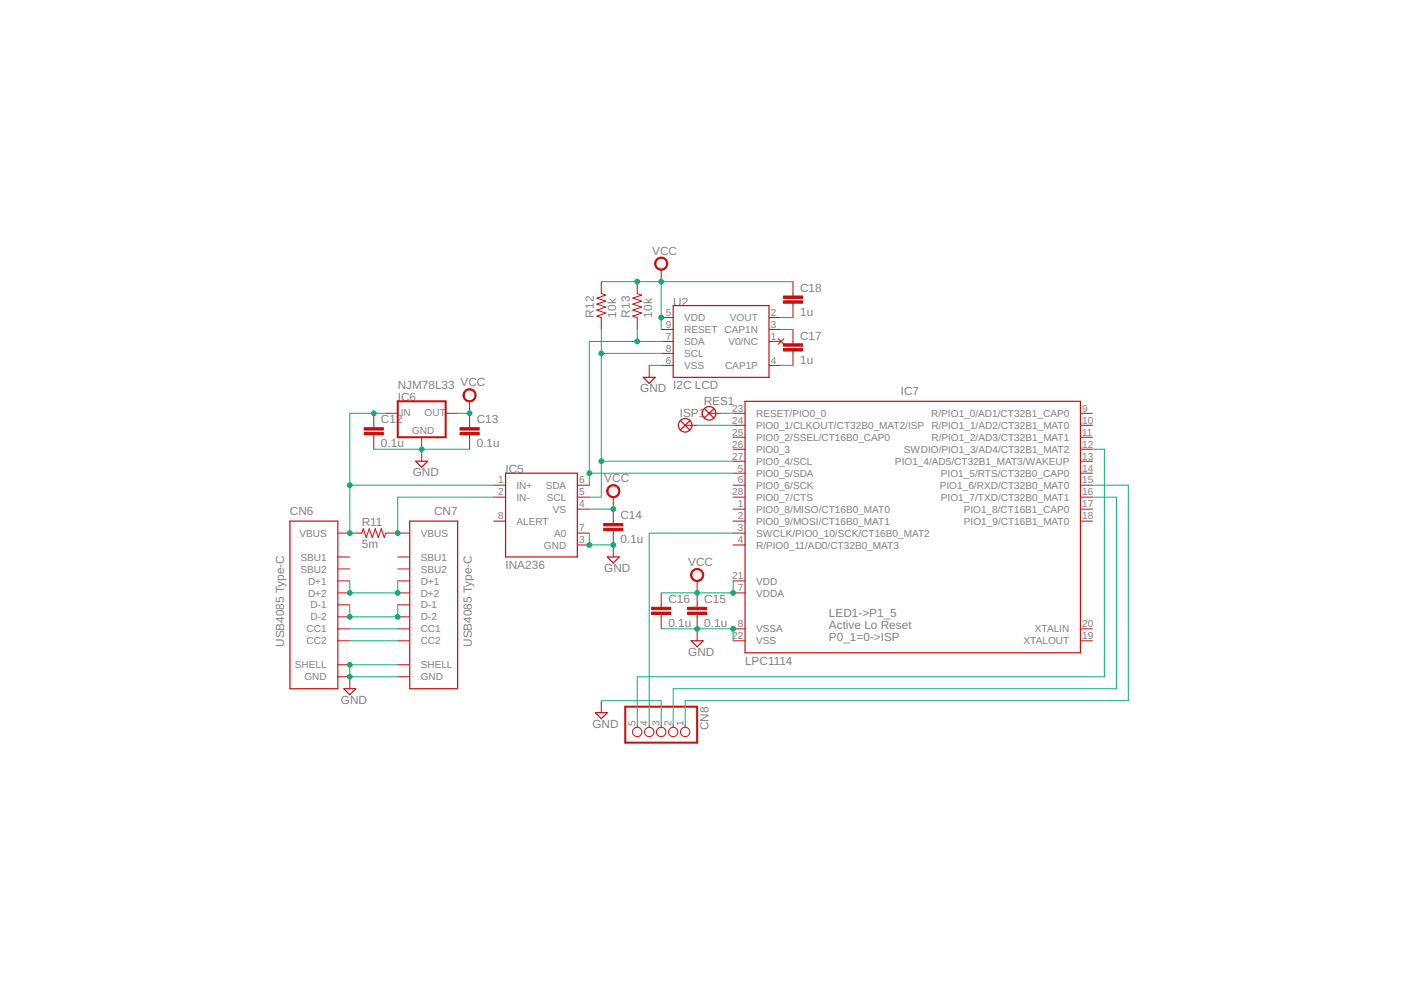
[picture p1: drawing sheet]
<svg xmlns="http://www.w3.org/2000/svg" width="297mm" height="210mm" viewBox="0 0 297 210" stroke-linecap="round" stroke-linejoin="round" font-family="sans-serif">
<g fill="none" stroke="#c90d0c" stroke-width=".25">
<path d="M142.7 64.8h20.3v15.2h-20.3zM88.1 97.8h2.6l-1.3 1.3zM136.4 80h2.5l-1.3 1.3zM144.3 89.2l2 2M146.3 89.2l-2 2M149.3 86.6l2.1 2M151.4 86.6l-2.1 2M158 85.1h71.1v53.3h-71.1zM61.5 110.5h10.1v35.5h-10.1zM86.9 110.5h10.1v35.5h-10.1zM107.2 100.3h15.2v17.8h-15.2zM128.8 118.1h2.5l-1.3 1.3z"/>
<path d="M146.5 135.9h2.6l-1.3 1.2zM72.9 146h2.5l-1.2 1.3zM126.2 151.1h2.6l-1.3 1.3z"/>
<circle cx="145.3" cy="90.2" r="1.44"/>
<circle cx="150.3" cy="87.6" r="1.44"/>
</g>
<g fill="none" stroke="#c90d0c" stroke-width=".21">
<path d="M127.5 59.7v2.6l.9 .3-1.9 .6 1.9 .6-1.9 .7 1.9 .6-1.9 .6 1.9 .7-1.9 .6 1 .3v2.5M135.1 59.7v2.6l1 .3-1.9 .6 1.9 .6-1.9 .7 1.9 .6-1.9 .6 1.9 .7-1.9 .6 .9 .3v2.5M140.2 57.2v2.5M168.1 59.7v3.1M137.6 77.5v2.5M140.2 72.4h2.5M140.2 67.3h2.5M140.2 77.5h2.5M140.2 74.9h2.5M140.2 69.8h2.5M163 72.4h2.6M163 67.3h2.6"/>
<path d="M163 77.5h2.6M163 69.8h2.6M165 71.8l1.2 1.2M166.2 71.8l-1.2 1.2M168.1 64.3v3M168.1 69.8v3.1M168.1 74.4v3.1M79.2 87.6v3.1M79.2 92.2v3M81.8 87.6h2.5M89.4 92.7v5.1M94.5 87.6h2.5"/>
<path d="M99.6 85.1v5.6M99.6 92.2v3M145.3 90.2h2.5M150.3 87.6h2.6M155.4 87.6h2.6M155.4 90.2h2.6M155.4 92.7h2.6M155.4 95.2h2.6M155.4 97.8h2.6M229.1 87.6h2.5M229.1 90.2h2.5M229.1 92.7h2.5"/>
<path d="M229.1 95.2h2.5M229.1 97.8h2.5M71.6 113h5.1l.3-.9 .7 1.9 .6-1.9 .6 1.9 .7-1.9 .6 1.9 .6-1.9 .7 1.9 .3-1h5.1M71.6 118.1h2.6M84.3 118.1h2.6M104.6 102.9h2.6M104.6 105.4h2.6M104.6 110.5h2.6M122.4 113h2.5M122.4 102.9h2.5M122.4 105.4h2.5M122.4 107.9h2.5"/>
<path d="M122.4 115.5h2.5M130 105.4v5.6M130 112.5v5.6M155.4 113h2.6M155.4 102.9h2.6M155.4 105.4h2.6M155.4 110.5h2.6M155.4 107.9h2.6M155.4 115.5h2.6M155.4 100.3h2.6M229.1 102.9h2.5M229.1 105.4h2.5"/>
<path d="M229.1 110.5h2.5M229.1 107.9h2.5M229.1 100.3h2.5M71.6 133.3h2.6M71.6 135.9h2.6M71.6 123.2h2.6M71.6 125.7h2.6M71.6 128.2h2.6M71.6 130.8h2.6M71.6 120.6h2.6M84.3 133.3h2.6M84.3 135.9h2.6"/>
<path d="M84.3 123.2h2.6M84.3 125.7h2.6M84.3 128.2h2.6M84.3 130.8h2.6M84.3 120.6h2.6M140.2 125.7v3.1M140.2 130.3v3M147.8 123.2v5.6M147.8 130.3v5.6M155.4 133.3h2.6M155.4 135.9h2.6M155.4 123.2h2.6"/>
<path d="M155.4 125.7h2.6M229.1 133.3h2.5M229.1 135.9h2.5M71.6 143.5h2.6v2.5M71.6 140.9h2.6M84.3 143.5h2.6M84.3 140.9h2.6M127.5 148.6v2.5M135.1 153.6v.6M137.6 153.6v.6M140.2 153.6v.6M142.7 153.6v.6"/>
<path d="M145.3 153.6v.6"/>
<circle cx="135.1" cy="155.2" r=".99"/>
<circle cx="137.6" cy="155.2" r=".99"/>
<circle cx="140.2" cy="155.2" r=".99"/>
<circle cx="142.7" cy="155.2" r=".99"/>
<circle cx="145.3" cy="155.2" r=".99"/>
</g>
<path d="M84.3 85.1h10.2v7.6h-10.2zM132.6 149.8h15.2v7.7h-15.2z" fill="none" stroke="#c90d0c" stroke-width=".42"/>
<g fill="#c90d0c" stroke="#c90d0c" stroke-width=".21">
<path d="M77.2 91.7h4.1v.5h-4.1z"/>
<path d="M77.2 90.7h4.1v.5h-4.1z"/>
<path d="M97.5 91.7h4.1v.5h-4.1z"/>
<path d="M97.5 90.7h4.1v.5h-4.1z"/>
<path d="M128 112h4.1v.5h-4.1z"/>
<path d="M128 111h4.1v.5h-4.1z"/>
<path d="M145.8 129.8h4v.5h-4z"/>
<path d="M145.8 128.8h4v.5h-4z"/>
<path d="M138.2 129.8h4v.5h-4z"/>
<path d="M138.2 128.8h4v.5h-4z"/>
<path d="M166.1 73.9h4.1v.5h-4.1z"/>
<path d="M166.1 72.9h4.1v.5h-4.1z"/>
<path d="M166.1 63.8h4.1v.5h-4.1z"/>
<path d="M166.1 62.8h4.1v.5h-4.1z"/>
</g>
<g fill="#c90d0c" stroke="#c90d0c" stroke-width=".21">
<path d="M98.6 82.9a1.39 1.39 0 0 1 2.2 .2 1.39 1.39 0 0 1-.9 2.1 1.39 1.39 0 0 1-1.7-1.4h.2a1.14 1.14 0 0 1 1.7-.9 1.14 1.14 0 0 1 .1 1.9 1.14 1.14 0 0 1-1.8-.7v-.3h-.2z" fill-rule="evenodd"/>
<path d="M129 103.2a1.4 1.4 0 0 1 2.2 .2 1.4 1.4 0 0 1-.8 2.1 1.4 1.4 0 0 1-1.8-1.4h.3a1.15 1.15 0 0 1 1.6-1 1.15 1.15 0 0 1 .3 1.9 1.15 1.15 0 0 1-1.9-.6v-.3h-.3z" fill-rule="evenodd"/>
<path d="M146.8 120.9a1.4 1.4 0 0 1 2.2 .3 1.4 1.4 0 0 1-.8 2 1.4 1.4 0 0 1-1.8-1.3h.3a1.15 1.15 0 0 1 1.6-1.1 1.15 1.15 0 0 1 .3 2 1.15 1.15 0 0 1-1.9-.6v-.3h-.3z" fill-rule="evenodd"/>
<path d="M139.2 54.9a1.39 1.39 0 0 1 2.2 .3 1.39 1.39 0 0 1-.8 2 1.39 1.39 0 0 1-1.8-1.3h.2a1.15 1.15 0 0 1 1.6-1.1 1.15 1.15 0 0 1 .3 1.9 1.15 1.15 0 0 1-1.8-.5l-.1-.3h-.2z" fill-rule="evenodd"/>
</g>
<g fill="none" stroke="#0dab76" stroke-width=".21">
<path d="M127.5 59.7h40.6M140.2 59.7v10.1M127.5 69.8v35.6h-2.6M127.5 74.9h12.7M135.1 69.8v2.6M137.6 77.5h2.6M140.2 72.4h-15.3v30.5M165.6 77.5h2.5M165.6 69.8h2.5M165.6 67.3h2.5M79.2 95.2h20.4M81.8 87.6h-7.6v25.4"/>
<path d="M97 87.6h2.6M127.5 97.8h27.9M147.8 90.2h7.6M152.9 87.6h2.5M231.6 95.2h2.5v48.3h-99v10.1M74.2 102.9h30.4M104.6 105.4h-20.3v7.6M124.9 113v2.5h5.1M124.9 107.9h5.1M124.9 100.3h30.5M155.4 113h-17.8v40.6M231.6 102.9h7.6v45.7h-93.9v5"/>
<path d="M231.6 105.4h5.1v40.6h-94v7.6M74.2 123.2v2.5h10.1v-2.5M74.2 128.2v2.6h10.1v-2.6M74.2 133.3h10.1M74.2 135.9h10.1M140.2 133.3h15.2v2.6M155.4 123.2v2.5h-15.2M84.3 140.9h-10.1v2.6h10.1M127.5 148.6h12.7v5"/>
</g>
<g fill="#0dab76" stroke="#0dab76" stroke-width=".21">
<circle cx="74.2" cy="140.9" r=".51"/>
<circle cx="74.2" cy="143.5" r=".51"/>
<circle cx="89.4" cy="95.2" r=".51"/>
<circle cx="124.9" cy="115.5" r=".51"/>
<circle cx="130" cy="115.5" r=".51"/>
<circle cx="147.8" cy="133.3" r=".51"/>
<circle cx="155.4" cy="133.3" r=".51"/>
<circle cx="99.6" cy="87.6" r=".51"/>
<circle cx="130" cy="107.9" r=".51"/>
<circle cx="155.4" cy="125.7" r=".51"/>
<circle cx="147.8" cy="125.7" r=".51"/>
<circle cx="140.2" cy="67.3" r=".51"/>
<circle cx="140.2" cy="59.7" r=".51"/>
<circle cx="135.1" cy="59.7" r=".51"/>
<circle cx="84.3" cy="113" r=".51"/>
<circle cx="74.2" cy="125.7" r=".51"/>
<circle cx="84.3" cy="125.7" r=".51"/>
<circle cx="74.2" cy="130.8" r=".51"/>
<circle cx="84.3" cy="130.8" r=".51"/>
<circle cx="79.2" cy="87.6" r=".51"/>
<circle cx="74.2" cy="113" r=".51"/>
<circle cx="74.2" cy="102.9" r=".51"/>
<circle cx="135.1" cy="72.4" r=".51"/>
<circle cx="124.9" cy="100.3" r=".51"/>
<circle cx="127.5" cy="74.9" r=".51"/>
<circle cx="127.5" cy="97.8" r=".51"/>
</g>
<g font-size="2.5" fill="#808080">
<text x="138.3" y="54">VCC</text>
<text x="142.7" y="64.8">U2</text>
<text x="169.6" y="61.9">C18</text>
<text x="125.9" y="67.3" transform="rotate(-90 125.9 67.3)">R12</text>
<text x="130.7" y="67.3" transform="rotate(-90 130.7 67.3)">10k</text>
<text x="133.5" y="67.3" transform="rotate(-90 133.5 67.3)">R13</text>
<text x="138.3" y="67.3" transform="rotate(-90 138.3 67.3)">10k</text>
<text x="169.6" y="66.9">1u</text>
<text x="169.6" y="77.1">1u</text>
<text x="169.6" y="72">C17</text>
<text x="84.3" y="82.6">NJM78L33</text>
<text x="97.7" y="81.9">VCC</text>
<text x="135.7" y="83.2">GND</text>
<text x="142.7" y="82.6">I2C LCD</text>
<text x="191" y="83.8">IC7</text>
<text x="80.8" y="89.8">C12</text>
<text x="84.3" y="85.1">I</text>
<text x="85" y="85.1">C6</text>
<text x="101.1" y="89.8">C13</text>
<text x="144.1" y="88.3">ISP1</text>
<text x="149.2" y="85.8">RES1</text>
<text x="80.8" y="94.9">0.1u</text>
<text x="101.1" y="94.9">0.1u</text>
<text x="87.5" y="101">GND</text>
<text x="107.2" y="100.3">IC5</text>
<text x="128.1" y="102.2">VCC</text>
<text x="61.5" y="109.2">CN6</text>
<text x="76.7" y="111.4">R11</text>
<text x="92" y="109.2">CN7</text>
<text x="131.6" y="110.1">C14</text>
<text x="76.7" y="116.2">5m</text>
<text x="131.6" y="115.2">0.1u</text>
<text x="107.2" y="120.6">INA236</text>
<text x="128.1" y="121.3">GND</text>
<text x="145.9" y="120">VCC</text>
<text x="141.7" y="127.9">C16</text>
<text x="149.3" y="127.9">C15</text>
<text x="175.7" y="130.8">LED1-&gt;P1_5</text>
<text x="60.3" y="137.2" transform="rotate(-90 60.3 137.2)">USB4085 Type-C</text>
<text x="100" y="137.2" transform="rotate(-90 100 137.2)">USB4085 Type-C</text>
<text x="141.7" y="133">0.1u</text>
<text x="149.3" y="133">0.1u</text>
<text x="175.7" y="133.3">Active Lo Reset</text>
<text x="175.7" y="135.9">P0_1=0-&gt;ISP</text>
<text x="145.9" y="139">GND</text>
<text x="158" y="140.9">LPC1114</text>
<text x="72.3" y="149.2">GND</text>
<text x="125.6" y="154.3">GND</text>
<text x="150.2" y="154.8" transform="rotate(-90 150.2 154.8)">CN8</text>
</g>
<g font-size="2.1" fill="#808080">
<text x="141.2" y="67">5</text>
<text x="141.2" y="69.5">9</text>
<text x="145.1" y="68.1">VDD</text>
<text x="145.1" y="70.6">RESET CAP1N</text>
<text x="154.8" y="68.1">VOUT</text>
<text x="163.4" y="67">2</text>
<text x="163.4" y="69.5">3</text>
<text x="141.2" y="77.1">6</text>
<text x="141.2" y="72">7</text>
<text x="141.2" y="74.6">8</text>
<text x="145.1" y="73.2">SDA</text>
<text x="145.1" y="75.7">SCL</text>
<text x="154.4" y="73.2">V0/NC</text>
<text x="163.4" y="72">1</text>
<text x="163.4" y="77.1">4</text>
<text x="145.1" y="78.2">VSS</text>
<text x="153.7" y="78.2">CAP1P</text>
<text x="85" y="88.3">IN</text>
<text x="90" y="88.3">OUT</text>
<text x="155.2" y="87.3">23</text>
<text x="155.2" y="89.8">24</text>
<text x="160.3" y="88.4">RESET/PIO0_0</text>
<text x="197.4" y="88.4">R/PIO1_0/AD1/CT32B1_CAP0</text>
<text x="229.4" y="87.3">9</text>
<text x="229.4" y="89.8">10</text>
<text x="87.4" y="91.9">GND</text>
<text x="155.2" y="92.4">25</text>
<text x="155.2" y="94.9">26</text>
<text x="160.3" y="90.9">PIO0_1/CLKOUT/CT32B0_MAT2/ISP</text>
<text x="160.3" y="93.5">PIO0_2/SSEL/CT16B0_CAP0</text>
<text x="197.5" y="90.9">R/PIO1_1/AD2/CT32B1_MAT0</text>
<text x="197.5" y="93.5">R/PIO1_2/AD3/CT32B1_MAT1</text>
<text x="229.4" y="92.4">11</text>
<text x="229.4" y="94.9">12</text>
<text x="155.2" y="97.4">27</text>
<text x="156.4" y="100">5</text>
<text x="160.3" y="96">PIO0_3</text>
<text x="160.3" y="98.5">PIO0_4/SCL</text>
<text x="160.3" y="101.1">PIO0_5/SDA</text>
<text x="189.8" y="98.5">PIO1_4/AD5/CT32B1_MAT3/WAKEUP</text>
<text x="191.7" y="96">SWDIO/PIO1_3/AD4/CT32B1_MAT2</text>
<text x="199.5" y="101.1">PIO1_5/RTS/CT32B0_CAP0</text>
<text x="229.4" y="97.4">13</text>
<text x="229.4" y="100">14</text>
<text x="105.6" y="102.5">1</text>
<text x="105.6" y="105">2</text>
<text x="109.5" y="103.6">IN+</text>
<text x="109.5" y="106.2">IN-</text>
<text x="115.7" y="103.6">SDA</text>
<text x="115.9" y="106.2">SCL</text>
<text x="122.8" y="102.5">6</text>
<text x="122.8" y="105">5</text>
<text x="122.8" y="107.6">4</text>
<text x="155.2" y="105">28</text>
<text x="156.4" y="102.5">6</text>
<text x="156.4" y="107.6">1</text>
<text x="160.3" y="103.6">PIO0_6/SCK</text>
<text x="160.3" y="106.2">PIO0_7/CTS</text>
<text x="199.3" y="103.6">PIO1_6/RXD/CT32B0_MAT0</text>
<text x="199.5" y="106.2">PIO1_7/TXD/CT32B0_MAT1</text>
<text x="229.4" y="107.6">17</text>
<text x="229.4" y="102.5">15</text>
<text x="229.4" y="105">16</text>
<text x="63.5" y="113.8">VBUS</text>
<text x="89.2" y="113.8">VBUS</text>
<text x="105.6" y="110.1">8</text>
<text x="109.5" y="111.2">ALERT</text>
<text x="117.2" y="108.7">VS</text>
<text x="117.5" y="113.8">A0</text>
<text x="122.8" y="112.7">7</text>
<text x="156.4" y="110.1">2</text>
<text x="156.4" y="112.7">3</text>
<text x="160.3" y="108.7">PIO0_8/MISO/CT16B0_MAT0</text>
<text x="160.3" y="111.2">PIO0_9/MOSI/CT16B0_MAT1</text>
<text x="160.3" y="113.8">SWCLK/PIO0_10/SCK/CT16B0_MAT2</text>
<text x="204.3" y="108.7">PIO1_8/CT16B1_CAP0</text>
<text x="204.4" y="111.2">PIO1_9/CT16B1_MAT0</text>
<text x="229.4" y="110.1">18</text>
<text x="63.7" y="118.9">SBU1</text>
<text x="89.2" y="118.9">SBU1</text>
<text x="115.3" y="116.3">GND</text>
<text x="122.8" y="115.2">3</text>
<text x="156.4" y="115.2">4</text>
<text x="160.3" y="116.3">R/PIO0_11/AD0/CT32B0_MAT3</text>
<text x="63.7" y="121.4">SBU2</text>
<text x="65.3" y="123.9">D+1</text>
<text x="89.2" y="123.9">D+1</text>
<text x="89.2" y="121.4">SBU2</text>
<text x="155.2" y="122.8">21</text>
<text x="156.4" y="125.4">7</text>
<text x="160.3" y="123.9">VDD</text>
<text x="65.3" y="126.5">D+2</text>
<text x="65.8" y="129">D-1</text>
<text x="65.8" y="131.6">D-2</text>
<text x="89.2" y="126.5">D+2</text>
<text x="89.2" y="129">D-1</text>
<text x="89.2" y="131.6">D-2</text>
<text x="160.3" y="126.5">VDDA</text>
<text x="65" y="134.1">CC1</text>
<text x="65" y="136.6">CC2</text>
<text x="89.2" y="134.1">CC1</text>
<text x="89.2" y="136.6">CC2</text>
<text x="155.2" y="135.5">22</text>
<text x="156.4" y="133">8</text>
<text x="160.3" y="134.1">VSSA</text>
<text x="160.3" y="136.6">VSS</text>
<text x="217" y="136.6">XTALOUT</text>
<text x="219.4" y="134.1">XTALIN</text>
<text x="229.4" y="133">20</text>
<text x="229.4" y="135.5">19</text>
<text x="62.5" y="141.7">SHELL</text>
<text x="89.2" y="141.7">SHELL</text>
<text x="64.5" y="144.2">GND</text>
<text x="89.2" y="144.2">GND</text>
<text x="134.8" y="153.8" transform="rotate(-90 134.8 153.8)">5</text>
<text x="137.3" y="153.8" transform="rotate(-90 137.3 153.8)">4</text>
<text x="139.8" y="153.8" transform="rotate(-90 139.8 153.8)">3</text>
<text x="142.4" y="153.8" transform="rotate(-90 142.4 153.8)">2</text>
<text x="144.9" y="153.8" transform="rotate(-90 144.9 153.8)">1</text>
</g>
</svg>
